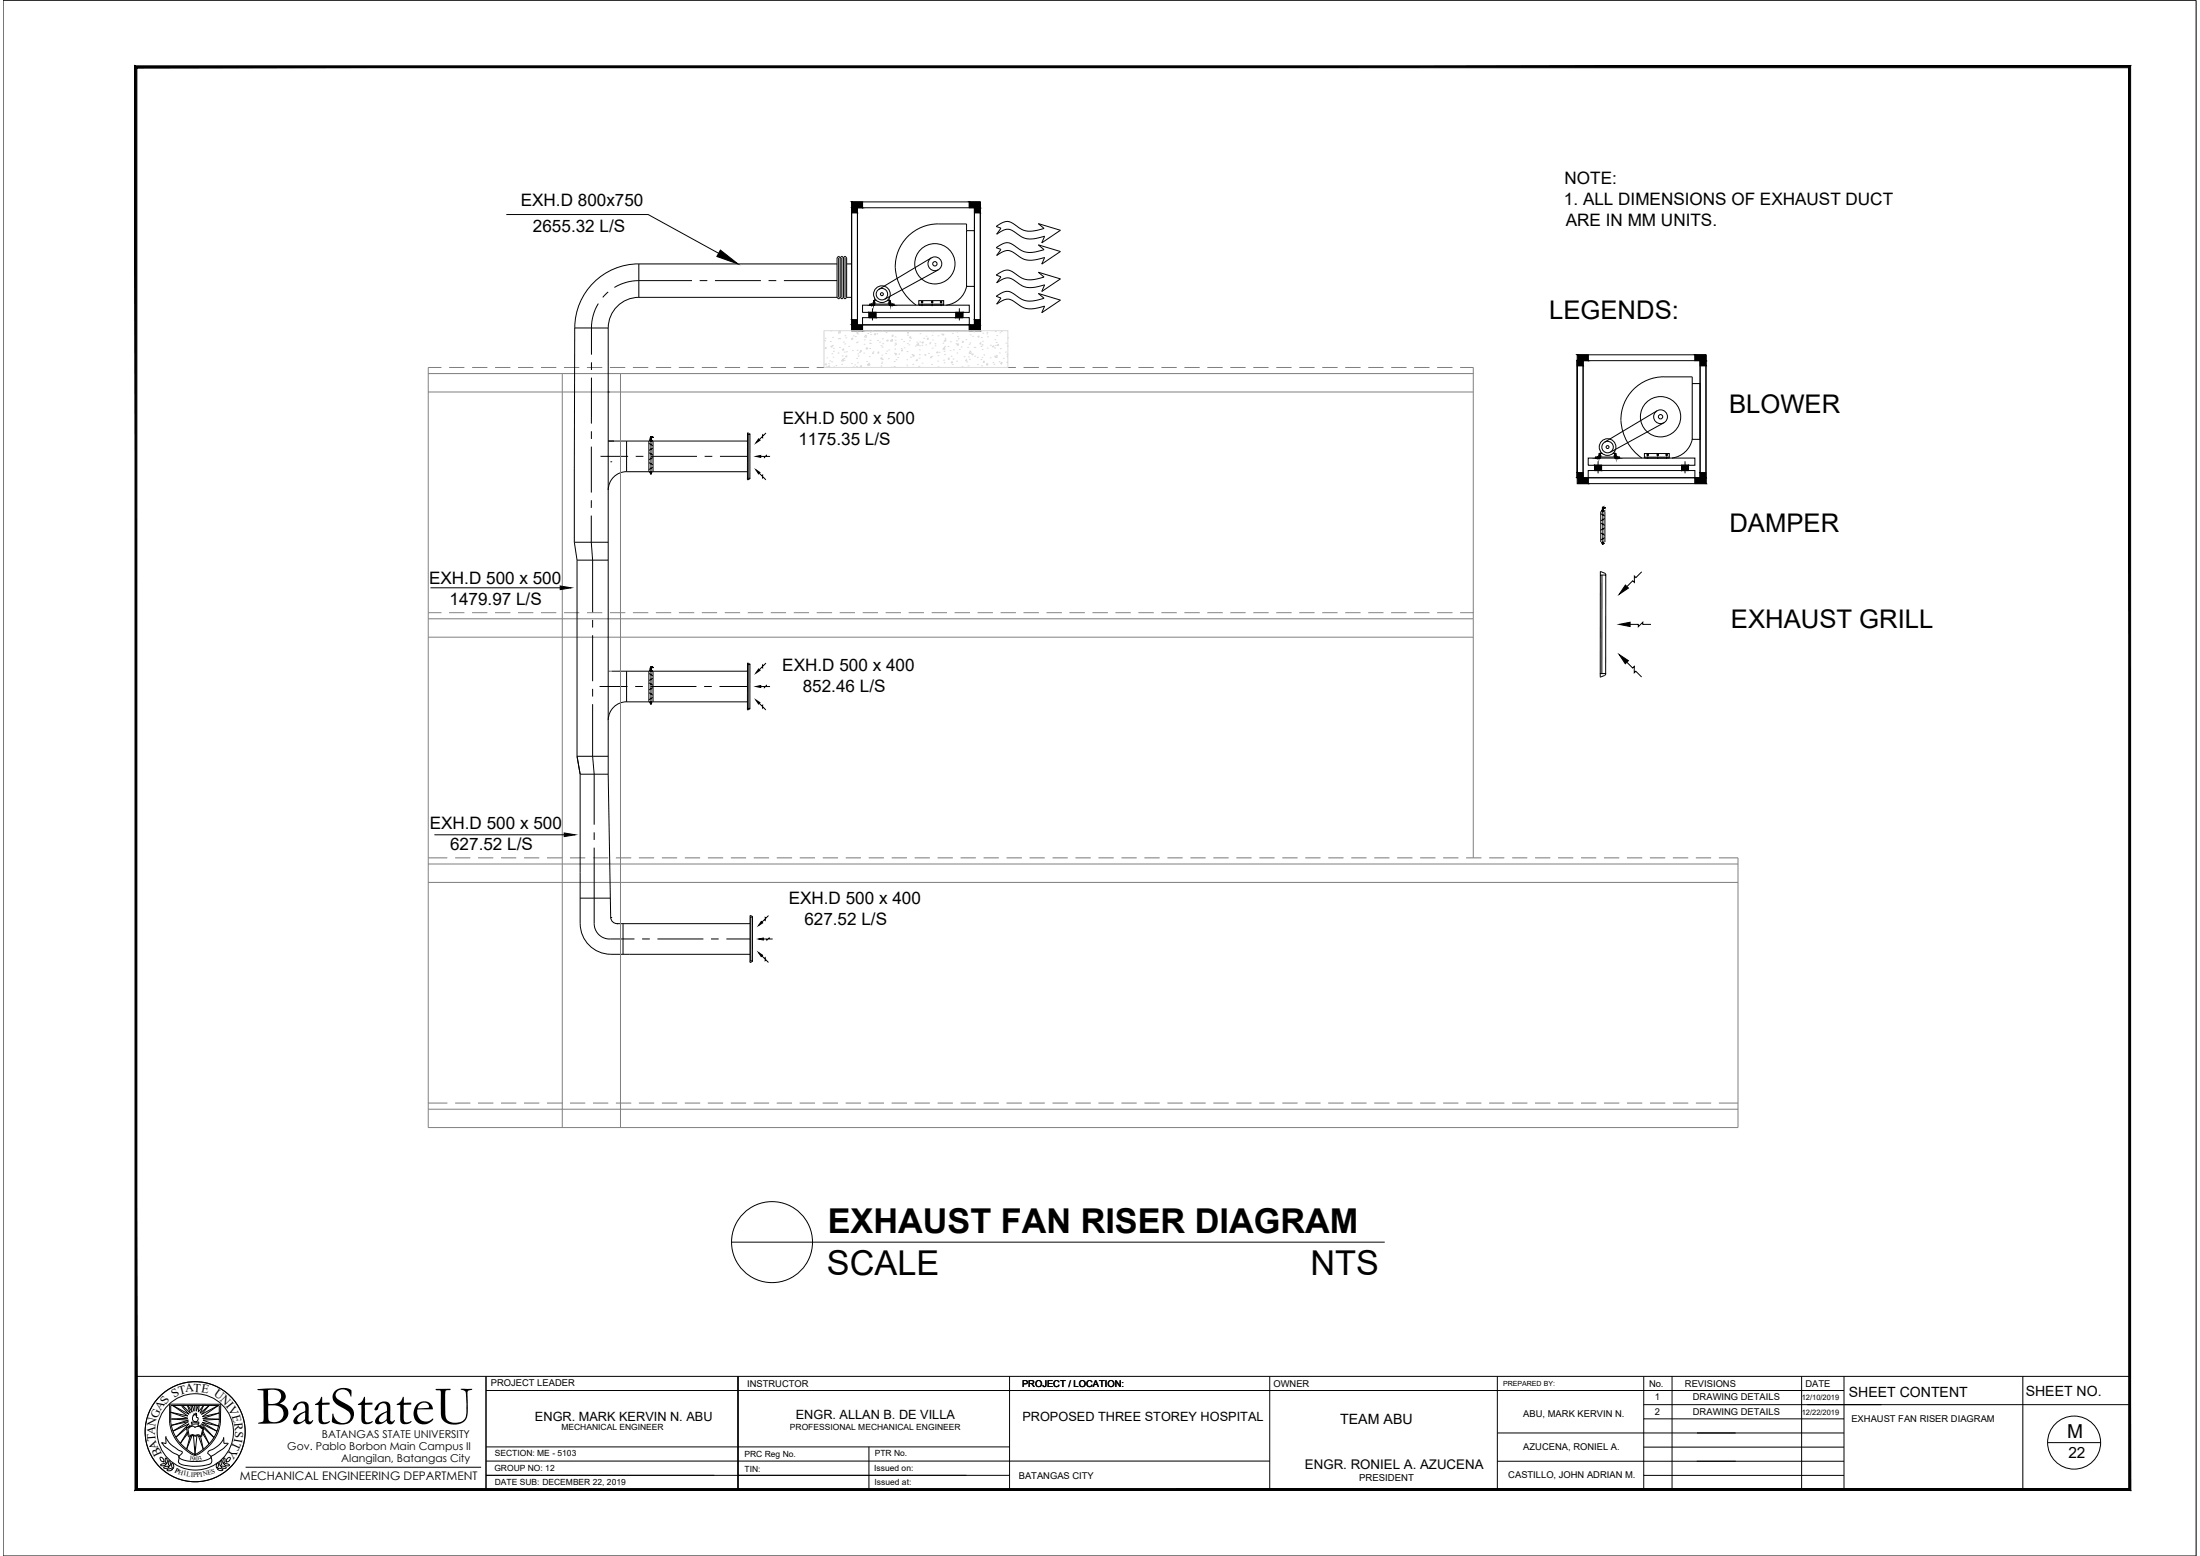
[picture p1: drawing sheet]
<svg xmlns="http://www.w3.org/2000/svg" width="420mm" height="297mm" viewBox="0 0 420 297" stroke-linecap="round" stroke-linejoin="round" font-family="sans-serif">
<!-- layer: 0 -->
<g fill="none" stroke="#000" stroke-width=".19">
<path d="M.6 .1h418.8M96.7 41h27.1l13.4 7.4M160.2 49.2v7.6M160.5 49.2l-.3-.3-.3 .3v7.6l.3 .3 .3-.3M160.5 49.2v7.6M160.5 56.8l.3 .3 .3-.3M160.5 49.2l.3-.3 .3 .3M160.8 49.2v7.6M161.1 49.2v7.6M161.1 49.2l.3-.3 .3 .3v7.6l-.3 .3-.3-.3M161.4 49.2v7.6M116.2 74.8h.1"/>
<path d="M116.6 88.2h.1M82.2 112.2h24.8M83 159.4h24.7M110.8 171.5h5.8M113.5 171.5v4.8a2.94 2.94 0 0 0 3.1 2.9h4.6M116.6 175.2h.1M117.8 176.3h.1M122.6 179.2h1.5M125.6 179.2h8.7M135.8 179.2h1.5M138.7 179.2h4.5M139.7 237.1h124.8"/>
<circle cx="147.4" cy="237.1" r="7.7"/>
</g>
<g fill="none" stroke="#808080" stroke-width=".19">
<path d="M81.8 71.3h199.6M81.8 74.8h199.6M84.3 70.2h-2.5v145.1h250.1v-51.5h-3.6M85.8 70.2h2.9M90.2 70.2h2.9M94.5 70.2h3M98.9 70.2h3M103.3 70.2h2.9M107.7 70.2h2.9M112.1 70.2h2.9M116.5 70.2h2.9M120.9 70.2h2.9"/>
<path d="M125.3 70.2h2.9M129.6 70.2h3M134 70.2h3M138.4 70.2h3M142.8 70.2h2.9M147.2 70.2h2.9M151.6 70.2h2.9M156 70.2h2.9M160.4 70.2h2.9M164.8 70.2h2.9M169.1 70.2h3M173.5 70.2h3"/>
<path d="M177.9 70.2h2.9M182.3 70.2h2.9M186.7 70.2h2.9M191.1 70.2h2.9M195.5 70.2h2.9M199.9 70.2h2.9M204.2 70.2h3M208.6 70.2h3M213 70.2h3M217.4 70.2h2.9M221.8 70.2h2.9M226.2 70.2h2.9"/>
<path d="M230.6 70.2h2.9M235 70.2h2.9M239.4 70.2h2.9M243.7 70.2h3M248.1 70.2h3M252.5 70.2h2.9M256.9 70.2h2.9M261.3 70.2h2.9M265.7 70.2h2.9M270.1 70.2h2.9M274.5 70.2h2.9M278.9 70.2h2.5v93.6"/>
<path d="M81.8 118.1h199.6M81.8 117h2.5M85.8 117h2.9M90.2 117h2.9M94.5 117h3M98.9 117h3M103.3 117h2.9M107.7 117h2.9M112.1 117h2.9M116.5 117h2.9M120.9 117h2.9M125.3 117h2.9"/>
<path d="M129.6 117h3M134 117h3M138.4 117h3M142.8 117h2.9M147.2 117h2.9M151.6 117h2.9M156 117h2.9M160.4 117h2.9M164.8 117h2.9M169.1 117h3M173.5 117h3M177.9 117h2.9"/>
<path d="M182.3 117h2.9M186.7 117h2.9M191.1 117h2.9M195.5 117h2.9M199.9 117h2.9M204.2 117h3M208.6 117h3M213 117h3M217.4 117h2.9M221.8 117h2.9M226.2 117h2.9M230.6 117h2.9"/>
<path d="M235 117h2.9M239.4 117h2.9M243.7 117h3M248.1 117h3M252.5 117h2.9M256.9 117h2.9M261.3 117h2.9M265.7 117h2.9M270.1 117h2.9M274.5 117h2.9M278.9 117h2.5M81.8 121.6h199.6"/>
<path d="M81.8 164.9h250.1M81.8 163.8h3.6M81.8 168.5h250.1M86.9 163.8h2.9M91.3 163.8h2.9M95.7 163.8h2.9M100.1 163.8h2.9M104.5 163.8h2.9M108.8 163.8h3M113.2 163.8h3M117.6 163.8h3M122 163.8h2.9"/>
<path d="M126.4 163.8h2.9M130.8 163.8h2.9M135.2 163.8h2.9M139.6 163.8h2.9M144 163.8h2.9M148.3 163.8h3M152.7 163.8h3M157.1 163.8h3M161.5 163.8h2.9M165.9 163.8h2.9M170.3 163.8h2.9M174.7 163.8h2.9"/>
<path d="M179.1 163.8h2.9M183.5 163.8h2.9M187.8 163.8h3M192.2 163.8h3M196.6 163.8h2.9M201 163.8h2.9M205.4 163.8h2.9M209.8 163.8h2.9M214.2 163.8h2.9M218.6 163.8h2.9M222.9 163.8h3M227.3 163.8h3"/>
<path d="M231.7 163.8h3M236.1 163.8h2.9M240.5 163.8h2.9M244.9 163.8h2.9M249.3 163.8h2.9M253.7 163.8h2.9M258.1 163.8h2.9M262.4 163.8h3M266.8 163.8h3M271.2 163.8h3M275.6 163.8h2.9M280 163.8h2.9"/>
<path d="M284.4 163.8h2.9M288.8 163.8h2.9M293.2 163.8h2.9M297.6 163.8h2.9M301.9 163.8h3M306.3 163.8h3M310.7 163.8h2.9M315.1 163.8h2.9M319.5 163.8h2.9M323.9 163.8h2.9M81.8 211.7h250.1M81.8 210.6h3.6"/>
<path d="M86.9 210.6h2.9M91.3 210.6h2.9M95.7 210.6h2.9M100.1 210.6h2.9M104.5 210.6h2.9M108.8 210.6h3M113.2 210.6h3M117.6 210.6h3M122 210.6h2.9M126.4 210.6h2.9M130.8 210.6h2.9M135.2 210.6h2.9"/>
<path d="M139.6 210.6h2.9M144 210.6h2.9M148.3 210.6h3M152.7 210.6h3M157.1 210.6h3M161.5 210.6h2.9M165.9 210.6h2.9M170.3 210.6h2.9M174.7 210.6h2.9M179.1 210.6h2.9M183.5 210.6h2.9M187.8 210.6h3"/>
<path d="M192.2 210.6h3M196.6 210.6h2.9M201 210.6h2.9M205.4 210.6h2.9M209.8 210.6h2.9M214.2 210.6h2.9M218.6 210.6h2.9M222.9 210.6h3M227.3 210.6h3M231.7 210.6h3M236.1 210.6h2.9M240.5 210.6h2.9"/>
<path d="M244.9 210.6h2.9M249.3 210.6h2.9M253.7 210.6h2.9M258.1 210.6h2.9M262.4 210.6h3M266.8 210.6h3M271.2 210.6h3M275.6 210.6h2.9M280 210.6h2.9M284.4 210.6h2.9M288.8 210.6h2.9M293.2 210.6h2.9"/>
<path d="M297.6 210.6h2.9M301.9 210.6h3M306.3 210.6h3M310.7 210.6h2.9M315.1 210.6h2.9M319.5 210.6h2.9M323.9 210.6h2.9M328.3 210.6h3.6"/>
</g>
<!-- layer: 05_AC-EX.DUCT -->
<g fill="none" stroke="#000" stroke-width=".19">
<path d="M161.7 56.8h.9M114.7 87.1h5.3M119.7 90.1h23M119.7 90a3.5 3.5 0 0 0-3.5 3.5M121.4 87.1h1.5M124.3 87.1h8.8M134.6 87.1h1.4M137.5 87.1h5.2M142.7 84.2h-23v5.9M114.5 131h5.3M116.8 128.1h25.9M119.7 128.1v5.9"/>
<path d="M119.7 134h23M119.7 134a3.5 3.5 0 0 0-3.5 3.5M121.3 131h1.5M124.2 131h8.8M134.5 131h1.4M137.4 131h5.3M117.8 176.3h25.4M119 176.3v5.9M120.2 182.2h23"/>
</g>
<!-- layer: exhaust -->
<g fill="none" stroke="#000" stroke-width=".19">
<path d="M114.3 58a8.9 8.9 0 0 0-1.3 4.6v5.1M116.2 55.7l-1.1 1.1M122 56.8h37.9M122 50.4h37.9M122 50.4v6.4M122 56.8a5.8 5.8 0 0 0-5.8 5.8M122 50.4a12.2 12.2 0 0 0-12.2 12.2M132.2 53.6h-10.2a9.1 9.1 0 0 0-4.7 1.3M133.6 53.6h1.5M136.5 53.6h8.8M146.8 53.6h1.5M149.7 53.6h10.2"/>
<path d="M161.7 50.4h.9M109.8 62.6l-.1 40.9M109.8 62.6h6.4v85.2M113 69.2v1.4M113 72.1l-.1 8.8M112.9 98.4v5.1l.3 3.4v10M112.9 85.3v8.7M112.9 95.5v1.5M112.9 82.3v1.5M116.2 84.2h3.5M109.7 103.5l.5 3.4M109.7 103.5h6.5"/>
<path d="M110.2 106.9v37.5M110.2 106.9h6M113.2 118.3v1.5M113.2 121.3v8.7M113.2 131.5v1.5M113.2 134.4v10l.3 3.4v9.6M110.2 144.4l.6 3.4M110.2 144.4h6M110.8 147.8v28.5a5.8 5.8 0 0 0 5.9 5.9M110.8 147.8h5.4M113.5 158.9v1.5M116.2 147.8l.4 27.4"/>
<path d="M113.5 161.8v9.7M116.6 175.1a1.2 1.2 0 0 0 1.2 1.2M116.6 182.2h3.6"/>
</g>
<!-- layer: 01_AC-EQUIP -->
<g fill="none" stroke="#000" stroke-width=".19">
<path d="M162.6 38.5v.1M162.6 39.7v22.3M162.6 38.5h24.6v24.6h-24.6M163.7 39.7h22.4v22.3h-22.4zM164.7 38.5v1.2M185.1 38.5v1.2M162.6 40.6h1.1M164.7 58.3h20.4v1.3h-20.4zM166 59.6h1.3v1h-1.3zM166.1 58.1h.9v.2h-.9zM166.5 57.9v.6M166.6 57.8h.7"/>
<path d="M166.6 58.9v2.3M166.8 57.4h.2v.9h-.2zM167.4 57.4h-.4v.7h2.9v-.7h-.5M169.6 57.8h.7M169.9 58.1h.8v.2h-.8zM169.9 57.4h.1v.9h-.1zM170.4 57.9v.6M175.5 57.4h4.7v.9h-4.7zM175.5 58.1h4.7M175.9 57.7h.4M176.1 57.4v.5M176.1 57.9v.5"/>
<path d="M177.8 57.7h.4M177.9 49.2l-10 6M178 57.4v.5M178 57.9v.5M179.2 51.5l-10.2 5.6M179.5 57.7h.4M179.7 57.4v.5M179.7 57.9v.5M182.6 59.6h1.3v1h-1.3zM183.2 58.9v2.3M184.6 44v-1.2l-5.4-.1a8.2 8.2 0 0 0-7.5 4.8 8.2 8.2 0 0 0 1.2 8.8l2.1 1.9M184.6 44h1.5v10.7h-1.5z"/>
<path d="M184.6 54.7a4.5 4.5 0 0 1-3.9 3.6M186.1 40.6h1.1M162.6 61.1h1.1M164.7 60.6h20.4v1.4h-20.4zM164.7 62v1.1M185.1 62v1.1M186.1 61.1h1.1M301.2 67.7h.1M301.2 68.9v22.3M301.2 67.7h24.6v24.6h-24.6M301.2 69.8h1.1M302.3 68.9h22.4v22.3h-22.4z"/>
<path d="M303.3 67.7v1.2M316.5 78.4l-10 6M323.2 73.2v-1.3h-5.4a8.2 8.2 0 0 0-8.2 8.4M323.2 73.2h1.5v10.7h-1.5zM323.7 67.7v1.2M324.7 69.8h1.1M301.2 90.2h1.1M303.3 87.4h20.4v1.4h-20.4zM303.3 89.8h20.4v1.4h-20.4zM303.3 91.2v1.1M304.5 88.8h1.4v1h-1.4zM304.7 87.3h.9v.1h-.9z"/>
<path d="M305.1 87v.7M305.2 87h.7M305.2 88.1v2.3M305.4 86.6h.2v.8h-.2zM306 86.6h-.4v.7h2.8v-.7h-.4M308.2 87h.6M308.4 87.3h.9v.1h-.9zM308.4 86.6h.2v.8h-.2zM309 87v.7M309.6 80.3a9.4 9.4 0 0 0 4 7.1M314 86.6h4.8v.8h-4.8zM314 87.3h4.8"/>
<path d="M314.5 86.8h.4M314.7 86.6v.4M314.7 87.1v.5M316.4 86.8h.4M316.6 86.6v.4M316.6 87.1v.5M317.8 80.7l-10.3 5.6M318.1 86.8h.4M318.3 86.6v.4M318.3 87.1v.5M321.1 88.8h1.4v1h-1.4zM321.8 88.1v2.3"/>
<path d="M323.2 83.9a4.5 4.5 0 0 1-3.9 3.5M323.7 91.2v1.1M324.7 90.2h1.1"/>
<circle cx="168.4" cy="56.2" r="1.59"/>
<circle cx="168.4" cy="56.2" r="1.1"/>
<circle cx="168.4" cy="56.2" r=".28"/>
<circle cx="176.1" cy="57.6" r=".14"/>
<circle cx="178" cy="57.6" r=".14"/>
<circle cx="178.5" cy="50.4" r="3.8"/>
<circle cx="178.5" cy="50.4" r="1.32"/>
<circle cx="178.5" cy="50.4" r=".42"/>
<circle cx="179.7" cy="57.6" r=".14"/>
<circle cx="317.1" cy="79.6" r="3.8"/>
<circle cx="317.1" cy="79.6" r="1.32"/>
<circle cx="317.1" cy="79.6" r=".42"/>
<circle cx="307" cy="85.3" r="1.59"/>
<circle cx="307" cy="85.3" r="1.1"/>
<circle cx="307" cy="85.3" r=".28"/>
<circle cx="314.7" cy="86.8" r=".14"/>
<circle cx="316.6" cy="86.8" r=".14"/>
<circle cx="318.3" cy="86.8" r=".14"/>
</g>
<g fill="#000" stroke="#000" stroke-width=".19">
<path d="M162.6 39.7l1.1 .9v-.9zM162.6 39.7l1.1 .9h-1.1z"/>
<path d="M162.6 38.5l2.1 1.2v-1.2zM162.6 38.5l2.1 1.2h-2.1z"/>
<path d="M185.1 38.5l2.1 1.2v-1.2zM185.1 38.5l2.1 1.2h-2.1z"/>
<path d="M186.1 39.7l1.1 .9v-.9zM186.1 39.7l1.1 .9h-1.1z"/>
<path d="M166.1 58.1h.7l-.7 .2zM166.1 58.3h.7v-.2z"/>
<path d="M166.8 57.4v.9l.2-.9zM167 57.4v.9h-.2z"/>
<path d="M166 59.6l1.3 1v-1zM166 59.6l1.3 1h-1.3z"/>
<path d="M169.9 57.4h.1v.9zM169.9 57.4v.9h.1z"/>
<path d="M170 58.1l.7 .2v-.2zM170 58.1l.7 .2h-.7z"/>
<path d="M182.6 59.6h1.3l-1.3 1zM182.6 60.6h1.3v-1z"/>
<path d="M162.6 61.1l1.1 .9v-.9zM162.6 61.1l1.1 .9h-1.1z"/>
<path d="M162.6 62l2.1 1.1v-1.1zM162.6 62l2.1 1.1h-2.1z"/>
<path d="M186.1 61.1l1.1 .9v-.9zM186.1 61.1l1.1 .9h-1.1z"/>
<path d="M185.1 62l2.1 1.1v-1.1zM185.1 62l2.1 1.1h-2.1z"/>
<path d="M301.2 68.9l1.1 .9v-.9zM301.2 68.9l1.1 .9h-1.1z"/>
<path d="M301.2 67.7l2.1 1.2v-1.2zM301.2 67.7l2.1 1.2h-2.1z"/>
<path d="M323.7 67.7l2.1 1.2v-1.2zM323.7 67.7l2.1 1.2h-2.1z"/>
<path d="M324.7 68.9l1.1 .9v-.9zM324.7 68.9l1.1 .9h-1.1z"/>
<path d="M301.2 90.2l1.1 1v-1zM301.2 90.2l1.1 1h-1.1z"/>
<path d="M301.2 91.2l2.1 1.1v-1.1zM301.2 91.2l2.1 1.1h-2.1z"/>
<path d="M304.7 87.3h.7l-.7 .1zM304.7 87.4h.7v-.1z"/>
<path d="M305.4 86.6v.8l.2-.8zM305.6 86.6v.8h-.2z"/>
<path d="M304.5 88.8l1.4 1v-1zM304.5 88.8l1.4 1h-1.4z"/>
<path d="M308.4 86.6h.2v.8zM308.4 86.6v.8h.2z"/>
<path d="M308.6 87.3l.7 .1v-.1zM308.6 87.3l.7 .1h-.7z"/>
<path d="M321.1 88.8h1.4l-1.4 1zM321.1 89.8h1.4v-1z"/>
<path d="M324.7 90.2l1.1 1v-1zM324.7 90.2l1.1 1h-1.1z"/>
<path d="M323.7 91.2l2.1 1.1v-1.1zM323.7 91.2l2.1 1.1h-2.1z"/>
</g>
<!-- layer: exhaust grill -->
<path d="M190.2 47.3a3.5 3.5 0 0 1 2.3-1 7.8 7.8 0 0 1 2.6 1.6 5.5 5.5 0 0 0 4.3-.2l-1.1-1 4.2 1.3-3.5 2.4 .5-1.2a5.2 5.2 0 0 1-4.5 0l-.3-.2a3.4 3.4 0 0 0-2.4-1.2l-.8 .3-1.2 .7 .9-1.2zM190.2 43.2a3.5 3.5 0 0 1 2.3-.9 5.2 5.2 0 0 1 2.4 1.3 4.6 4.6 0 0 0 3.9 .2l.6-.2-1.1-.9 4.2 1.3-3.5 2.4 .5-1.3a5.3 5.3 0 0 1-4.5 0l-.3-.1a4.2 4.2 0 0 0-2.2-1.2 3.6 3.6 0 0 0-2.2 .9l.9-1.1zM190.2 56.6a3.4 3.4 0 0 1 2.3-1 7.4 7.4 0 0 1 2.6 1.5 5.6 5.6 0 0 0 4.3-.2l-1.1-.9 4.2 1.3-3.5 2.4 .5-1.3a5.3 5.3 0 0 1-4.5 .1l-.3-.2a4 4 0 0 0-2.2-1.2 3.6 3.6 0 0 0-2.2 1l.9-1.2zM190.2 52.5a3.5 3.5 0 0 1 2.3-.9 7.8 7.8 0 0 1 2.6 1.5 5.5 5.5 0 0 0 4.3-.2l-1.1-.9 4.2 1.2-3.5 2.4 .5-1.2a5.3 5.3 0 0 1-4.5 0l-.3-.2a3.4 3.4 0 0 0-2.4-1.1l-.8 .2-1.2 .7 .9-1.2z" fill="none" stroke="#000" stroke-width=".19"/>
<!-- layer: A-Handrail -->
<g fill="none" stroke="#dbdbdb" stroke-width=".19">
<path d="M157.4 63.1h35.1v7.1h-35.1zM157.4 65h.1M157.5 69.5l.3-.1-.1 .3zM157.5 65.1h.1M157.6 64.6h.1M157.7 66.3l.1 .3-.3-.1zM157.9 70h.1M157.9 68.3h.1M158.2 69.4h.1M158.4 69.8v.3l-.2-.1 .2-.2M158.4 68.9h.1M158.6 65.2h.1"/>
<path d="M158.6 66.1l.4-.1-.1 .3zM158.7 63.2h.1M158.8 69.1h.1M158.9 67.5h.1M159 66h.1M159 64.4h.1M159.1 68.2h.1M159.1 66.5h.1M159.2 67.1h.1M159.2 70.1h.1M159.6 69.8h.1M160.1 67.4h.1"/>
<path d="M160.1 64.7h.1M160.2 64.6h.1M160.3 66.3h.1M160.4 63.1l-.2 .2h.3v-.2M160.4 64.7h.1M160.4 63.2l.1 .4-.4-.1zM160.7 69.6h.1M160.9 68h.1M161 68.5l.1 .4h-.4zM161.1 65.3h.1M161.1 66.6l.1 .2h-.3zM161.2 68.4h.1"/>
<path d="M161.2 68.8h.1M161.3 67.2h.1M161.3 65.7h.1M161.4 64.1h.1M161.4 68l.4-.1-.1 .3zM161.5 64.5h.1M161.6 67.2h.1M161.7 70.2h.1M162.1 66.1h.1M162.6 64.6l.3-.1-.1 .3zM162.6 69.4h.1M162.6 64.8h.1"/>
<path d="M162.8 66.9h.1M163 70.1h.1M163 64.1h.1M163.2 69.7h.1M163.3 64.3h.1M163.6 65.4h.1M163.6 70h.1M163.6 68.4h.1M163.7 66.9h.1M163.7 65.3h.1M163.8 69.3h.1M163.8 63.8h.1"/>
<path d="M163.8 63.3l.1 .3h-.3zM163.8 67.6h.1M163.9 68h.1M164.1 67.3h.1M164.2 69.9l.4-.1-.1 .3zM164.5 66.8v.3h-.3zM165 67.4h.1M165 65.7h.1M165.1 64.9h.1M165.4 63.9l.1 .5-.4-.1zM165.5 66.5h.1M165.5 69h.1"/>
<path d="M165.6 66.7l.1-.3-.3 .1 .2 .2M165.7 69.6h.1M165.7 63.7h.1M165.7 69.8h.1M166 69.7h.1M166 68.1h.1M166 69.3l.1 .4h-.4zM166.1 65.5h.1M166.1 66.5h.1M166.1 65h.1M166.2 63.4h.1M166.2 65.6h.1"/>
<path d="M166.3 63.9h.1M166.5 63.1l.2 .2 .1-.2M166.6 67.5h.1M166.6 67.4h.1M166.8 67.2h.1M167.2 63.6v.3h-.3l.3-.3M167.4 63.7h.1M167.6 65h.1M167.8 67.1l.1 .3h-.3zM168 65.3h.1M168.2 68.4l.3-.1-.1 .3zM168.2 69.9h.1"/>
<path d="M168.2 66h.1M168.3 69.3h.1M168.4 67.8h.1M168.4 69.1h.1M168.4 63.2h.1M168.5 66.2h.1M168.5 68.6h.1M168.5 64.7h.1M168.6 65.6h.1M169.2 67.5h.1M169.2 63.5h.1M169.3 65l.3-.1-.1 .3z"/>
<path d="M169.4 67h.1M169.7 68.5h.1M169.7 66.8h.1M170.1 65.1l.3-.4 .1 .5M170.1 65.1l.4 .1M170.1 65.1h.1M170.2 70.1h.1M170.5 63.9l.1 .3h-.3zM170.7 70h.1M170.8 69h.1M170.8 67.4h.1M170.9 65.9h.1"/>
<path d="M170.9 66.6h.1M170.9 64.3h.1M170.9 64.9h.1M170.9 70.2l.1-.2v.2M171 65.5h.1M171.1 65.7h.1M171.1 68.7h.1M171.2 67.7v-.3l-.3 .3h.3M171.4 68.2h.1M171.7 67.6h.1M172.1 66.5h.1M172.1 66.9l.3-.1-.1 .3z"/>
<path d="M172.1 64.8h.1M172.6 65.2h.1M172.7 66.4h.1M173.2 69.7h.1M173.2 68.7h.1M173.2 67.1h.1M173.2 63.5l.4-.1-.1 .3zM173.2 70.1h.1M173.3 65.5h.1M173.3 64h.1M173.6 65.8h.1M173.7 65.1h.1"/>
<path d="M173.9 68.2h.1M173.9 64.2v.3h-.2zM173.9 64.6h.1M174.1 67.7h.1M174.3 69.6h.1M174.4 67.9h.1M174.5 67.7l.1 .3h-.3l.2-.3M174.8 66.1h.1M174.9 68.8l.3-.1-.1 .2zM175 65.9l.4-.4 .1 .4zM175.1 65.3h.1M175.5 69.9h.1"/>
<path d="M175.5 68.4h.1M175.6 67.7h.1M175.6 66.8h.1M175.6 66h.1M175.7 65.3h.1M175.7 63.7h.1M176 65.4l.4-.1-.1 .2zM176.1 65.9h.1M176.1 69.3h.1M176.4 64.6h.1M176.6 67.7h.1M176.6 67.8h.1"/>
<path d="M176.8 65.9h.1M176.8 64.2h.1M177.2 64.5l.1 .3h-.3zM177.3 67.5h.1M177.5 65.6h.1M177.6 65.4h.1M177.9 68v.3h-.2zM177.9 69.6h.1M178 68h.1M178 66.5h.1M178 64h.1M178.1 64.9h.1"/>
<path d="M178.1 63.3h.1M178.6 65.6h.1M178.6 66h.1M178.8 67.3l.3-.2-.1 .3zM179.1 68.9h.1M179.1 67.9h.1M179.1 70h.1M179.2 64.1h.1M179.3 67.3h.1M179.8 63.8h.1M180 63.9l.3-.1-.1 .2zM180.1 65.5h.1"/>
<path d="M180.2 68.8h.1M180.3 65.1h.1M180.3 67.1h.1M180.3 69.3h.1M180.4 67.7h.1M180.4 66.3l.1 .4h-.5zM180.4 66.1h.1M180.5 64.6h.1M180.6 64.8v.3h-.2zM181.1 66.1h.1M181.2 68.3l.1 .3h-.3zM181.5 66.9h.1"/>
<path d="M181.5 65.2h.1M181.6 69.2l.3-.2-.1 .3zM181.6 68h.1M181.9 69.6h.1M181.9 63.6h.1M182 68.5h.1M182.1 66.8h.1M182.6 65.6h.1M182.7 68.9h.1M182.7 65.1h.1M182.7 67.4h.1M182.8 63.4h.1"/>
<path d="M182.8 65.8l.3-.2-.1 .3zM182.8 65.8h.1M182.8 64.3h.1M183 64.7h.1M183.2 66.7h.1M183.5 63.2h.1M183.6 66.2h.1M183.7 70h.1M183.9 63.2h.1M183.9 65.1l.1 .3h-.3zM184.1 68.1h.1M184.5 64.8h.1"/>
<path d="M184.6 68.6v.3h-.2zM184.6 69.1h.1M184.6 63.2h.1M184.8 66.3h.1M184.9 69.8h.1M185 68.1h.1M185.1 65.7h.1M185.1 68.6h.1M185.2 67h.1M185.2 65.5h.1M185.3 63.9h.1M185.4 67l.1 .5-.5-.1z"/>
<path d="M185.5 67.6l.4-.1-.1 .3zM185.7 70.1h.1M185.7 64.2h.1M186 63.3h.1M186.1 66.4h.1M186.1 68h.1M186.2 66.3h.1M186.6 68.2h.1M186.7 69.6h.1M186.7 64.2l.3-.1-.1 .3zM187.3 68.6h.1M187.4 66.1h.1"/>
<path d="M187.4 65.7l-.1-.3-.2 .2 .3 .1M187.4 64.4h.1M187.5 69.8h.1M187.5 68.3h.1M187.5 65.8h.1M187.6 66.7h.1M187.6 65.8h.1M187.6 65.1h.1M187.7 63.6h.1M187.9 67.8h.1M187.9 68.9l.1 .3h-.3zM188.3 69.5l.4-.1-.1 .3z"/>
<path d="M188.5 69.7h.1M188.5 63.7h.1M188.5 63.4h.1M188.6 66.5h.1M188.6 64.3h.1M189.1 65.9h.1M189.1 68.3h.1M189.6 69.2h.1M189.8 66l-.1 .3-.2-.2 .3-.1M189.8 69.5h.1M189.9 68h.1M189.9 66.4h.1"/>
<path d="M190 64.9h.1M190.1 63.3h.1M190.1 65.9h.1M190.1 68.2h.1M190.3 65.4h.1M190.4 64.1h.1M190.4 67.8l.1 .5-.5-.1zM190.7 65.7v.3l-.3-.1 .3-.2M190.8 69.1h.1M190.9 67.4h.1M191 63.5h.1M191.1 66.6h.1"/>
<path d="M191.2 69.2h.1M191.2 63.3h.1M191.3 69.2l.1 .3h-.3zM191.6 68.4h.1M192 67.2h.1M192.1 65.5h.1M192.3 69.2h.1M192.3 67.6h.1M192.4 66.1h.1M192.4 64.5h.1M192.5 67.9l-.2 .1 .2 .2"/>
</g>
<!-- layer: 0 -->
<path d="M116.2 128.1h.4" fill="none" stroke="#f00" stroke-width=".19"/>
<!-- layer: A.C.VOLUM DAMPER -->
<g fill="none" stroke="#000" stroke-width=".19">
<path d="M123.9 84.2v5.9M124 84.6l.7 .5M124 88.3l.7 .4M124 86.4l.7 .5M124.1 84.2l.3-.3-.3 .3M124.1 84.1l.3-.2-.3 .2M124.1 84h.1M124.1 84v.2M124.1 90.1v.2h.4M124.1 90.2l.2-.1 .2 .1-.3-.1 .1 .2M124.1 90.1l.3 .2M124.1 90.3h.1"/>
<path d="M124.1 90.2l.1 .1M124.1 90.1h.1M124.1 84.2h.4M124.2 84h-.1M124.2 84l-.1 .1 .3-.3-.3 .3M124.2 83.7l.3-.3-.3 .3M124.2 83.6l.3-.2-.3 .2M124.2 83.6l.2-.2-.2 .2M124.2 83.5l.2-.1zM124.2 83.5l.1-.1-.1 .1M124.2 83.5h.1M124.2 90.3h.1"/>
<path d="M124.2 84l.2-.2-.3 .2M124.2 90.3v.3M124.2 83.4h.1M124.3 90.3l.1 .1M124.3 84.2l.2-.2-.2 .2M124.3 84.2v6M124.3 90.1l-.2 .1M124.4 90.1l.1 .1-.3 .2M124.4 90.3v.3M124.4 84.2l.1-.1-.1 .1M124.4 83.9l-.3 .3M124.4 83.5h.3"/>
<path d="M124.4 83.7l-.2 .2M124.4 83.6l-.2 .2M124.4 83.5l-.2 .2M124.4 83.5v.5h.1M124.4 90.1l-.2 .2M124.4 83.4l-.2 .2M124.4 84.2h.1M124.4 84l-.2 .2M124.4 90.1h.1M124.5 84l-.2 .2M124.5 90.1l-.3 .2M124.5 90.3l-.3-.2h-.1l.2 .2"/>
<path d="M124.5 90.2l-.1 .1M124.5 90.1v.2M124.5 84.2h.1M124.5 84l-.2 .2 .2-.2M124.5 83.4l-.3 .3M124.5 84.1l-.1 .1M124.5 84l-.1 .2M124.5 84v.2M124.5 83.4l-.3 .3 .3-.3-.1 .1M124.6 83.4l-.4 .4 .2-.2M124.7 83.4l-.2 .1M124.7 85.5l-.7 .5"/>
<path d="M124.7 89.2l-.7 .4M124.7 87.3l-.7 .5M124.7 84.2v5.9M124.7 83.5h.1M124.7 83.4l-.1 .1M124.7 83.4h-.5v.6M124.7 83.4v.1M305.7 97.6v5.9M305.7 98.1l.8 .4M305.7 99.9l.8 .4M305.9 97.6l.3-.2-.3 .2M305.9 97.6l.3-.3-.3 .3"/>
<path d="M305.9 97.4h.1M305.9 97.4v.2M305.9 97.6h.4M306 97.4h-.1M306 97l.2-.2zM306 96.9h.1M306 96.8h.5M306 96.8v.6M306.1 96.8l-.1 .1M306.1 96.8l-.1 .2zM306.1 97.6l.2-.1zM306.2 96.8l-.2 .2z"/>
<path d="M306.2 97.6l.1-.1-.1 .1M306.2 97.4l-.2 .2M306.2 97.3l-.3 .3 .3-.4-.2 .1M306.2 97.2l-.2 .2M306.2 97.1l-.2 .2M306.2 97l-.2 .1M306.2 97.4h.1M306.2 97h.3M306.2 97v.4M306.2 97.4l-.2 .2 .3-.2M306.2 97.6h.1zM306.3 97.6h.1"/>
<path d="M306.3 96.8l-.3 .3M306.3 97.5l-.2 .1v6M306.3 97.4l-.2 .2 .2-.2M306.3 97.4v.2M306.3 96.8l-.3 .3zM306.4 96.8l-.4 .4 .2-.2M306.5 96.8l-.2 .2M306.5 96.8l-.2 .2 .2-.2M306.5 99l-.8 .4M306.5 97.6v5.9M306.5 96.8v.2M306.5 96.9v.1"/>
<path d="M306.5 97h.1M306.5 96.8l-.1 .2M305.7 101.8l.8 .4M305.9 103.7v-.2l.3 .2M305.9 103.5l.2 .2M305.9 103.6l.1 .1 .2-.2 .1 .2M305.9 103.7h.4M306 103.7l.2-.2-.1 .2M306 103.5l.3 .2M306 103.5l-.1 .1M306 103.7v.3M306.1 103.5l.2 .2"/>
<path d="M306.1 103.5l-.2 .1 .3 .2M306.1 103.7h.1M306.1 103.7l.1 .1M306.1 103.5l.2 .1M306.2 103.7v.3M306.3 103.7h.1M306.3 103.6l-.1-.1-.3 .2M306.3 103.6l-.1 .1M306.3 103.7h-.1M306.5 102.6l-.8 .5M306.5 100.8l-.8 .4M123.9 128.1v5.9"/>
<path d="M124 128.6l.7 .4M124 132.2l.7 .5M124 130.4l.7 .4M124.1 128.1l.3-.2-.3 .2M124.1 128.1l.3-.3-.3 .3M124.1 127.9v.2M124.1 134v.2M124.1 127.9h.1M124.1 134l.3 .2M124.1 134.2h.4M124.1 134h.1M124.2 134.2l.3-.2v.2"/>
<path d="M124.2 127.9h-.1M124.2 134.2l.1-.2 .2 .1-.1 .1M124.2 127.6l.3-.3-.3 .3M124.2 127.5l.2-.2-.2 .2M124.2 127.4l.1-.1-.1 .1M124.2 127.4h.1M124.2 134.2h.1M124.2 134.2v.3M124.2 127.8l.2-.2-.2 .2M124.3 134.2l-.2-.1 .2-.1 .2 .2-.3-.2 .2 .2M124.3 128.1l.2-.2-.2 .2M124.3 134.2l.1 .1"/>
<path d="M124.3 128.1v6M124.3 127.3l-.1 .1M124.3 128.1l.2-.1-.2 .1M124.4 127.3l-.2 .2M124.4 134l-.3 .2M124.4 134.2v.3M124.4 128.1l.1-.1-.1 .1M124.4 127.9l-.2 .2 .2-.2M124.4 127.5l.1-.2-.3 .3M124.4 127.5v.4M124.4 127.8l-.2 .3M124.4 127.8l-.3 .3"/>
<path d="M124.4 127.7l-.3 .3zM124.4 127.6l-.2 .2 .2-.1M124.4 127.5l-.2 .2M124.4 127.9h.1M124.4 134l-.2 .3M124.4 128.1h.1h-.1M124.4 128.1h.1M124.5 127.9l-.2 .2M124.5 127.3l-.3 .3M124.5 134l-.3 .2M124.5 134.2l-.3-.2-.1 .1 .2 .1M124.5 128.1h.1"/>
<path d="M124.5 127.9l-.2 .2 .2-.2M124.5 127.9v.2h-.4M124.5 128.1h-.1M124.5 128l-.1 .1M124.5 128l-.2 .1M124.6 127.3l-.4 .3M124.6 127.3l-.2 .2M124.7 129.5l-.7 .4M124.7 127.3l-.2 .2M124.7 133.1l-.7 .5M124.7 131.3l-.7 .4M124.7 128.1v5.9"/>
<path d="M124.7 127.3l-.1 .2M124.7 127.3h-.5v.6M124.7 127.3v.2h-.3M124.7 127.4v.1M124.7 127.4l-.1 .1"/>
<circle cx="124.3" cy="85.8" r=".08"/>
<circle cx="124.3" cy="87.5" r=".08"/>
<circle cx="124.3" cy="84.9" r=".08"/>
<circle cx="124.3" cy="89.4" r=".08"/>
<circle cx="124.3" cy="86.6" r=".08"/>
<circle cx="124.3" cy="88.5" r=".08"/>
<circle cx="306.1" cy="99.2" r=".08"/>
<circle cx="306.1" cy="98.3" r=".08"/>
<circle cx="306.1" cy="102.9" r=".08"/>
<circle cx="306.1" cy="101" r=".08"/>
<circle cx="306.1" cy="102" r=".08"/>
<circle cx="306.1" cy="100.1" r=".08"/>
<circle cx="124.3" cy="132.5" r=".08"/>
<circle cx="124.3" cy="129.7" r=".08"/>
<circle cx="124.3" cy="130.6" r=".08"/>
<circle cx="124.3" cy="128.8" r=".08"/>
<circle cx="124.3" cy="133.3" r=".08"/>
<circle cx="124.3" cy="131.5" r=".08"/>
</g>
<!-- layer: 0 -->
<path d="M137.6 47.7l3.3 2.7-4-1.4zM107 111.9l2.1 .3-2.1 .4zM107.7 159l2.2 .4-2.2 .3z" fill="#000" stroke="#000" stroke-width=".19"/>
<!-- layer: WALL -->
<path d="M107.4 71.3v144M118.5 71.3v144" fill="none" stroke="#808080" stroke-width=".19"/>
<!-- layer: M-DIFUSER -->
<g fill="none" stroke="#000" stroke-width=".19">
<path d="M142.8 82.9h.4v8.4h-.5zM142.9 82.9v8.4M143.1 82.8l-.3-.2v.3M143.1 82.8l.1 .1M143.2 91.3l-.5 .3v-.3M305.6 109.8h1.1v18.8h-1.1zM305.9 109.8v18.8M306.7 109.8l-.2-.4-.9-.3v.7M142.8 126.9h.4v8.3h-.5zM142.9 126.9v8.3M143.2 135.2l-.5 .3v-.3M143.2 126.9l-.4-.3v.3"/>
<path d="M305.6 128.6v.7l.9-.4M306.7 128.6l-.2 .3M143.2 175.1h.5v8.3h-.5zM143.4 175.1v8.3M143.7 175.1l-.5-.3v.3M143.7 183.4l-.5 .3v-.3"/>
</g>
<!-- layer: M-DUCT-EX -->
<path d="M145 90.3l.5 .5 .1-.1v.5l.2-.1 .5 .5M145.3 87.1h.7v.2l.4-.4v.2h.7M146.3 82.7l-.5 .4-.2-.1v.6l-.1-.2-.5 .5M311.3 119.2h1.6v.4l.8-.8v.4h1.6M313.5 109.2l-1.1 1.1-.3-.3v1.2l-.3-.3-1.1 1.1M145 134.3l.5 .5 .1-.2v.6l.2-.2 .5 .5M145.3 131.1h.7v.2l.4-.4v.2h.7M146.3 126.6l-.5 .5-.2-.2v.6l-.1-.2-.5 .5M310.7 126.4l1.1 1.1 .3-.3v1.2l.3-.3 1.1 1.1M145.8 179.3h.7v.2l.4-.4v.2h.7M146.8 174.8l-.5 .5-.2-.1v.5l-.1-.1-.5 .4M145.5 182.5l.5 .5 .1-.2v.6l.2-.2 .5 .5" fill="none" stroke="#000" stroke-width=".19"/>
<path d="M144.4 89.7l.7 .5-.2 .3zM144.9 83.8l.3 .2-.8 .6zM144.4 87.1l.9-.2v.4zM310.4 111.7l.6 .6-1.8 1.1zM309.2 119.2l2.1-.4v.8zM144.4 133.6l.7 .5-.2 .3zM144.9 127.7l.3 .3-.8 .5zM144.4 131.1l.9-.2v.3zM309.2 124.9l1.8 1.2-.6 .6zM145.4 175.9l.2 .3-.7 .5zM144.9 179.3l.9-.2v.3zM144.8 181.8l.8 .5-.2 .3z" fill="#000" stroke="#000" stroke-width=".19"/>
<!-- layer: template -->
<g fill="none" stroke="#000" stroke-width=".19">
<path d="M.6 .1v296.9h418.8v-296.9M26 262.7h380.7M31.2 279l.1 .1a.62 .62 0 0 0-.7-.8v.1a.74 .74 0 0 0 .7 .7M31.7 274.4v1.2l-.8-.2M31.7 279.5l-.3 .3a.44 .44 0 0 1-.7-.2h.1a.7 .7 0 0 1 .9 0M31.7 274.3v.2l.3 .4a6.2 6.2 0 0 0 2.4 2.1l.3 .1a.37 .37 0 0 1-.2 .6l-.2 .2a.41 .41 0 0 0-.1 .4 .41 .41 0 0 0 .4 .3 6.6 6.6 0 0 0 5.7-.4l-.1-.2-.2-.3a.48 .48 0 0 1-.3-.6 .48 .48 0 0 1 .6-.3 3.7 3.7 0 0 0 2.4-2.4l.1 1.1h.8a7.8 7.8 0 0 1-2.8 2.3l-.4 .2-.1 .3a.85 .85 0 0 1-.5 1.3 8.6 8.6 0 0 1-5.5-.2l-.2-.3 .1-.6a.81 .81 0 0 0-.8-1l-.7-.4a4.2 4.2 0 0 1-1.7-1.5l-.1-.2h.2M31.8 274.3h-.1M31.9 279.4h-.1a.81 .81 0 0 1-.2-1 .63 .63 0 0 1 .2 1M32.4 268.1h9.8l-.1 3.6a8 8 0 0 1-4.9 6.2 8.1 8.1 0 0 1-4.8-6.2zM32.5 279.9h-.1a.84 .84 0 0 1-.2-1 .49 .49 0 0 1 .3 .7l-.1 .3M35.8 273.4l-1.4 2.1 1.4-1.8M35.8 268.3l.6 1.5-1.5-1.5-.2 .2 1.4 1.5-3.1-1.7 2.9 2-3.4-.7 3.4 1.1-3.2 .2 3.3 .2-3.3 1 3.3-.7-3 1.8 3.1-1.4-2.5 2.6 2.7-2.3"/>
<path d="M35.9 272.7l.3-.1a.72 .72 0 0 1 1.1-.1 .85 .85 0 0 1 1.3 .2h.1l-.3 1.4-.4-.2-.8 .1-.4-.1-.6 .2zM35.9 268.3l.8 1.3-.2-1.2 .2-.1 .4 1.1v-1.1M36.6 271.4v.1a.32 .32 0 0 0 .1 .4 .32 .32 0 0 0 .4 0l.8-.1 .1-.3h-1.4M36.7 272.1v.1l-1.1 .3 .4 1.7a.36 .36 0 0 0 .3 .1 .36 .36 0 0 0 .3-.2l.7 .1a.77 .77 0 0 1 1 0h.2l.4-1.6-.4-.1-.4-.3h-.3M36.7 271.8v.4M36.7 274l-1.1 2.6 .7-2.3M37.1 277.7a8.1 8.1 0 0 0 4.8-6.1v-3.3h-9.3v3.3a8.1 8.1 0 0 0 4.8 6.1M37.1 276.2h.3M37.1 276.3h.3M37.2 271.4a.76 .76 0 0 1-.2-1.3l.1-.2 .3 .2v-.3l.2 .4a.32 .32 0 0 0 .2 .5l-.1 .5-.5 .2M37.3 276.6h-.1M37.4 276.5h-.2"/>
<path d="M37.5 268.3v1.1l.4-1.1M37.6 274.1l-.4 3.5-.2-3.5M37.8 271.8v.4M37.9 274.1l.9 2.6-.5-2.5M38 268.3l-.1 1.3 1-1.3-.7 1.5 1.7-1.5-1.4 1.7 3.2-1.7-3.1 2.1 3.3-.7-3.2 1.1 3.2 .1-3.1 .2 2.9 1.1-3.1-.7 2.8 1.7-2.9-1.4 2.4 2.6-2.7-2.4M38.8 273.3l1.1 2.3-1.2-2M41.4 279.3l.2-.1a.52 .52 0 0 1 .1 .8l-.2 .2a.37 .37 0 0 1-.3-.3 .37 .37 0 0 1 .2-.3zM42 279.8h.1a.7 .7 0 0 0 .1-1v.1a.92 .92 0 0 0-.1 1M42.2 280l.4-.1a.47 .47 0 0 1 .6 .3l-.7 .1zM42.6 279.4h.1a.7 .7 0 0 0 .1-1.1l-.2 .7 .1 .4M42.8 279.5l.4-.1a.46 .46 0 0 1 .6 .3l-.7 .1zM43.3 279l-.1 .1a.61 .61 0 0 1 .8-.8v.1a.73 .73 0 0 1-.8 .7"/>
<path d="M92.8 262.7v21.6M92.8 265.4h259.4M92.8 278.9h149.7M92.8 276.2h100M140.9 262.7v21.6M165.9 276.2v8.1M192.8 262.7v21.6M242.5 262.7v21.6M286 279h66.2M286 273.6h66.2M286 262.7v21.6M313.9 270.9h38.3"/>
<path d="M313.9 268.1h92.8M313.9 262.7v21.6M313.9 276.3h38.3M319.3 262.7v21.6M344.1 262.7v21.6M352.2 262.7v21.6M386.3 262.7v21.6M391.1 275.4h10.1M31.3 280.1a.76 .76 0 0 1 1 0 .58 .58 0 0 1-1 0zM32.9 280.5l-.3 .2a.45 .45 0 0 1-.7-.1l.1-.1a.72 .72 0 0 1 .9 0M33.1 280.3h-.1a.81 .81 0 0 1-.2-1 .63 .63 0 0 1 .3 1M41.5 280.4h.1a.85 .85 0 0 1 .9 .1l.1 .1a.63 .63 0 0 1-1.1-.2z"/>
<path d="M46.9 280.1h45M92.8 281.6h100M313.9 281.7h38.3"/>
<circle cx="37.3" cy="273.3" r="9.6"/>
<circle cx="37.3" cy="273.3" r="7.3"/>
<circle cx="396.1" cy="275.4" r="5.1"/>
</g>
<path d="M26.1 284.2l-.3 .3 380.7-.3zM25.8 284.5l380.7-.3 .4 .3zM406.5 12.9v271.3l.4 .3zM406.5 12.9l.4-.3v271.9zM26.1 12.9h380.4l.4-.3zM25.8 12.6h381.1l-380.8 .3zM25.8 12.6l.3 271.6v-271.3zM25.8 12.6l.3 271.6-.3 .3z" fill="#000" stroke="#000" stroke-width=".19"/>
<text font-size="10.6" x="49" y="271.8">BatStateU</text>
<g font-size="6.5">
<text x="158.1" y="235.3">EXHAUST FAN RISER DIAGRAM</text>
<text x="157.9" y="243.4">SCALE</text>
<text x="250.3" y="243.4">NTS</text>
</g>
<g font-size="4.9">
<text x="295.8" y="60.8">LEGENDS:</text>
<text x="330.2" y="78.7">BLOWER</text>
<text x="330.3" y="101.6">DAMPER</text>
<text x="330.6" y="120">EXHAUST GRILL</text>
</g>
<text font-size="3.7" x="394.8" y="274.6">M</text>
<g font-size="3.3">
<text x="298.8" y="35.2">NOTE:</text>
<text x="99.5" y="39.3">EXH.D 800x750</text>
<text x="298.7" y="39.1">1. ALL DIMENSIONS OF EXHAUST DUCT</text>
<text x="101.8" y="44.2">2655.32 L/S</text>
<text x="299.1" y="43.1">ARE IN MM UNITS.</text>
<text x="149.5" y="80.9">EXH.D 500 x 500</text>
<text x="152.5" y="84.9">1175.35 L/S</text>
<text x="81.9" y="111.5">EXH.D 500 x 500</text>
<text x="85.8" y="115.4">1479.97 L/S</text>
<text x="149.4" y="128.1">EXH.D 500 x 400</text>
<text x="153.3" y="132">852.46 L/S</text>
<text x="82.1" y="158.3">EXH.D 500 x 500</text>
<text x="86" y="162.3">627.52 L/S</text>
<text x="150.6" y="172.6">EXH.D 500 x 400</text>
<text x="153.6" y="176.5">627.52 L/S</text>
</g>
<text font-size="2.9" x="395" y="278.4">22</text>
<g font-size="2.7">
<text x="353.1" y="266.7">SHEET CONTENT</text>
<text x="386.9" y="266.4">SHEET NO.</text>
<text x="255.9" y="271.9">TEAM ABU</text>
</g>
<text font-size="2.5" x="249.2" y="280.5">ENGR. RONIEL A. AZUCENA</text>
<g font-size="2.4">
<text x="102.2" y="271.2">ENGR. MARK KERVIN N. ABU</text>
<text x="152" y="270.9">ENGR. ALLAN B. DE VILLA</text>
<text x="195.3" y="271.3">PROPOSED THREE STOREY HOSPITAL</text>
</g>
<g font-size="2.3">
<text x="30.6" y="269.4" transform="rotate(-56 30.6 269.4)">AS</text>
<text x="33.3" y="266.8" transform="rotate(-33 33.3 266.8)">S</text>
<text x="34.3" y="266.2" transform="rotate(-15 34.3 266.2)">T</text>
<text x="35.4" y="265.8" transform="rotate(-6 35.4 265.8)">A</text>
<text x="36.9" y="265.7" transform="rotate(3 36.9 265.7)">T</text>
<text x="38.4" y="265.8" transform="rotate(11 38.4 265.8)">E</text>
<text x="40.7" y="266.4" transform="rotate(36 40.7 266.4)">U</text>
<text x="41.9" y="267.3" transform="rotate(46 41.9 267.3)">N</text>
<text x="43.1" y="268.5" transform="rotate(51 43.1 268.5)">I</text>
<text x="43.5" y="269" transform="rotate(62 43.5 269)">V</text>
<text x="29.6" y="274" transform="rotate(-85 29.6 274)">A</text>
<text x="29.7" y="272.3" transform="rotate(-78 29.7 272.3)">N</text>
<text x="29.8" y="275.1" transform="rotate(-94 29.8 275.1)">T</text>
<text x="30.1" y="270.9" transform="rotate(-66 30.1 270.9)">G</text>
<text x="44.3" y="270.3" transform="rotate(75 44.3 270.3)">E</text>
<text x="44.7" y="275.2" transform="rotate(114 44.7 275.2)">T</text>
<text x="44.7" y="271.7" transform="rotate(84 44.7 271.7)">R</text>
<text x="44.8" y="274.5" transform="rotate(100 44.8 274.5)">I</text>
<text x="44.9" y="273.2" transform="rotate(94 44.9 273.2)">S</text>
<text x="30.3" y="276.5" transform="rotate(-110 30.3 276.5)">A</text>
<text x="31" y="277.7" transform="rotate(-115 31 277.7)">B</text>
<text x="44.1" y="276.5" transform="rotate(122 44.1 276.5)">Y</text>
<text x="45.8" y="282.6">MECHANICAL ENGINEERING DEPARTMENT</text>
</g>
<g font-size="2.1">
<text x="61.5" y="274.5">BATANGAS STATE UNIVERSITY</text>
<text x="54.9" y="276.8">Gov. Pablo Borbon Main Campus II</text>
<text x="65.2" y="279.1">Alangilan, Batangas City</text>
</g>
<g font-size="1.8">
<text x="93.8" y="264.6">PROJECT LEADER</text>
<text x="142.7" y="264.7">INSTRUCTOR</text>
<text x="195.2" y="264.7">PROJECT / LOCATION:</text>
<text x="243.2" y="264.7">OWNER</text>
<text x="314.9" y="264.7">No.</text>
<text x="316" y="267.3">1</text>
<text x="321.8" y="264.7">REVISIONS</text>
<text x="323.3" y="267.4">DRAWING DETAILS</text>
<text x="344.8" y="264.7">DATE</text>
<text x="290.9" y="270.5">ABU, MARK KERVIN N.</text>
<text x="316" y="270.2">2</text>
<text x="323.3" y="270.2">DRAWING DETAILS</text>
<text x="353.6" y="271.4">EXHAUST FAN RISER DIAGRAM</text>
<text x="290.9" y="276.8">AZUCENA, RONIEL A.</text>
<text x="194.6" y="282.4">BATANGAS CITY</text>
<text x="259.6" y="282.8">PRESIDENT</text>
<text x="288.1" y="282.1">CASTILLO, JOHN ADRIAN M.</text>
</g>
<g font-size="1.6">
<text x="107.2" y="273">MECHANICAL ENGINEER</text>
<text x="150.9" y="273">PROFESSIONAL MECHANICAL ENGINEER</text>
<text x="94.4" y="280.8">GROUP NO: 12</text>
<text x="94.5" y="278">SECTION: ME - 5103</text>
<text x="142.2" y="278.1">PRC Reg No.</text>
<text x="142.2" y="280.9">TIN:</text>
<text x="167" y="280.8">Issued on:</text>
<text x="167" y="278">PTR No.</text>
<text x="94.5" y="283.6">DATE SUB: DECEMBER 22, 2019</text>
<text x="167" y="283.6">Issued at:</text>
</g>
<g font-size="1.4">
<text x="344.1" y="267.3">12/10/2019</text>
<text x="344.1" y="270.2">12/22/2019</text>
</g>
<g font-size="1.3">
<text x="287.1" y="264.6">PREPARED BY:</text>
<text x="33.3" y="280.9" transform="rotate(27 33.3 280.9)">P</text>
<text x="34" y="281.3" transform="rotate(17 34 281.3)">H</text>
<text x="35" y="281.6" transform="rotate(8 35 281.6)">I</text>
<text x="35.6" y="281.7" transform="rotate(10 35.6 281.7)">L</text>
<text x="36.1" y="278.7" transform="rotate(9 36.1 278.7)">1</text>
<text x="36.4" y="281.9" transform="rotate(3 36.4 281.9)">I</text>
<text x="36.7" y="278.8">90</text>
<text x="36.9" y="281.9">P</text>
<text x="37.6" y="281.9" transform="rotate(-8 37.6 281.9)">PI</text>
<text x="38" y="278.8" transform="rotate(-14 38 278.8)">3</text>
<text x="38.8" y="281.9" transform="rotate(-13 38.8 281.9)">N</text>
<text x="39.8" y="281.6" transform="rotate(-14 39.8 281.6)">E</text>
<text x="40.5" y="281.4" transform="rotate(-15 40.5 281.4)">S</text>
</g>
</svg>
